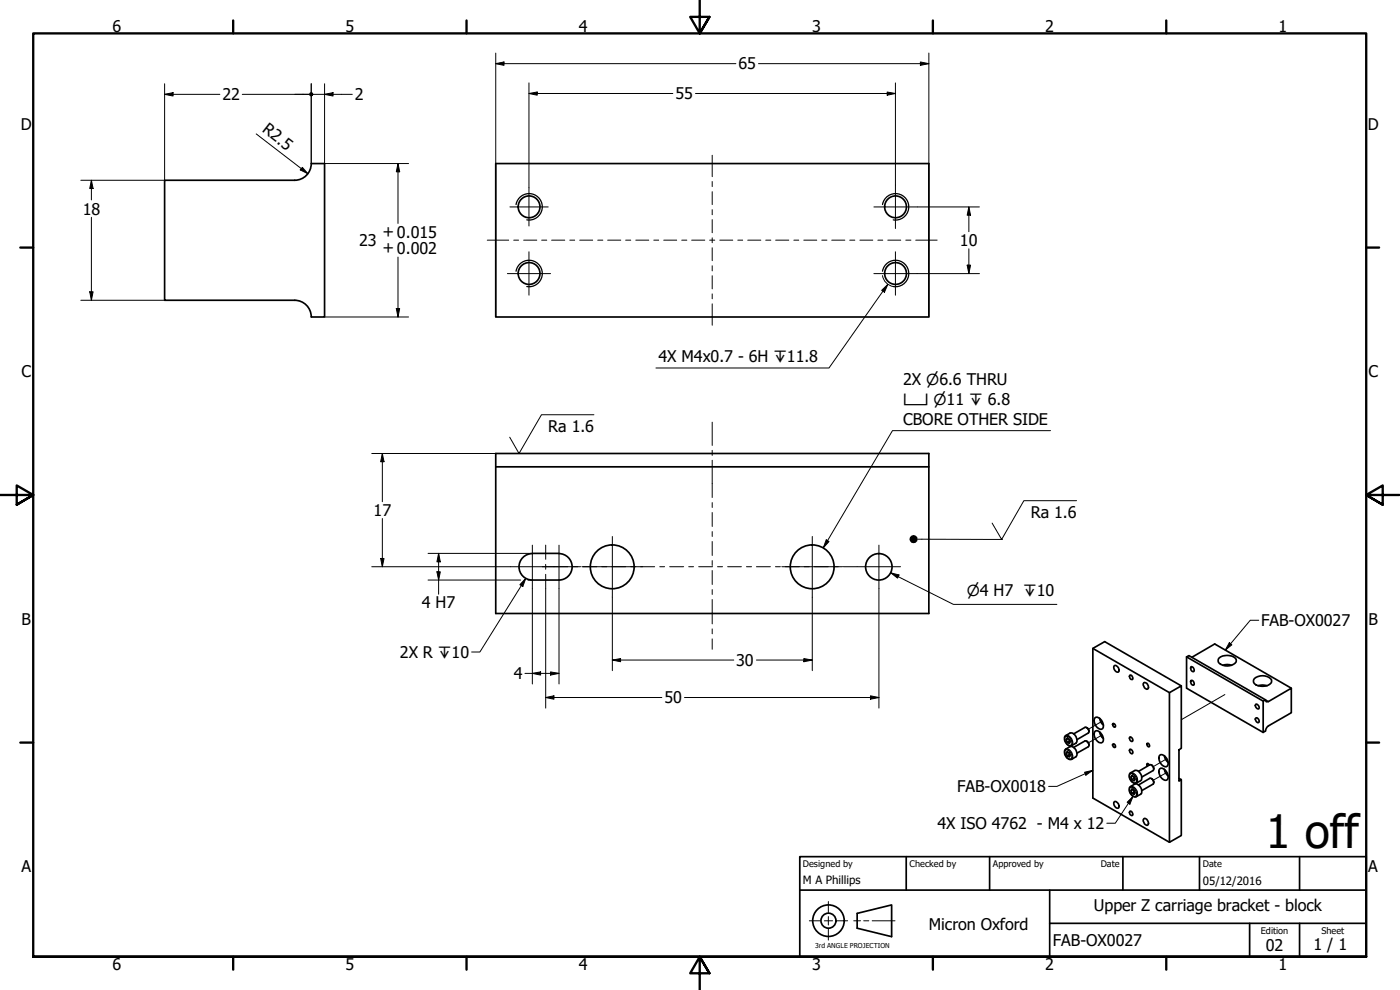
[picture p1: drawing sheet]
<svg xmlns="http://www.w3.org/2000/svg" width="420mm" height="297mm" viewBox="0 0 420 297" stroke-linecap="round" stroke-linejoin="round" font-family="sans-serif">
<!-- layer: Visible (ISO) -->
<g fill="none" stroke="#000" stroke-width=".51">
<path d="M148.8 49.1h130v46h-130zM93.4 95.1a5 5 0 0 0-4.9-5h-39.1v-36h39a5 5 0 0 0 5-5h4v46h-4M148.8 136.1h130v48h-130zM148.8 140.1h130M159.7 166.1a4 4 0 0 0-3.9 4 4 4 0 0 0 4 3.9h7.9a4 4 0 0 0 4-3.9 4 4 0 0 0-4-4M159.8 166h8M328 194.5l23 13.3M334.4 199.8a1.22 1.22 0 0 1 1.2 .5 1.22 1.22 0 0 1 0 1.4 1.37 1.37 0 0 1-1.2-1.9zM356.1 197.1l.7-.4 23 13.3-.7 .4v9.4l.7-.5 .2-.8 .7-.7 6.8-3.9v-7.4l-6.8 4-.7 .1-.2-.6M356.1 197.1v9.4l23 13.3M356.1 197.1l23 13.3M357.7 197.2l6.9-4 22.9 13.3"/>
<path d="M365.9 197.4a3.9 3.9 0 0 1 5.1 .4 1.8 1.8 0 0 1-2 2 3.4 3.4 0 0 1-3.4-1.2v-.8zM367 199.6a3.6 3.6 0 0 1 2.6 0M326.1 218.3l.5 .5 .2 .7M328.6 215.4a1.74 1.74 0 0 1 2.3 1.3 1.57 1.57 0 0 1-.3 2.1 2.48 2.48 0 0 1-2-3.4zM328.6 219.4a1.74 1.74 0 0 1 2.3 1.4 1.54 1.54 0 0 1-.3 2.1 2.48 2.48 0 0 1-2-3.5zM330 215.5a3.1 3.1 0 0 0 1.2 2M330 219.6l.4 1.1 .8 .9M334.1 217l.3 .2a.69 .69 0 0 1 .2 1 .7 .7 0 0 1-.5-1.2zM339 202.7a.7 .7 0 0 1 .8 .3 .7 .7 0 0 1-.1 .9l-.5-.3zM343.3 204.8a1.24 1.24 0 0 1 1.1 .6 1.24 1.24 0 0 1 0 1.3 1.27 1.27 0 0 1-1.1-1.9zM351 207.8l3.5-2v18.7l-.7 .5v9.4l.7-.5v16.8l-3.5 2zM354.5 205.8l-23-13.3-3.5 2v44.9l23 13.3"/>
<path d="M357.4 200.1a.81 .81 0 0 1 .9 .5 .81 .81 0 0 1-.2 .9 1.03 1.03 0 0 1-.7-1.4zM357.4 204.3a.77 .77 0 0 1 .9 .3 .77 .77 0 0 1-.2 1 1 1 0 0 1-.7-1.3zM376.5 203.6a3.7 3.7 0 0 1 5.1 .3 1.73 1.73 0 0 1-2 2h-.7a2.29 2.29 0 0 1-2.7-1.6zM376.8 215.5a.76 .76 0 0 1 .9 .4 .76 .76 0 0 1-.2 .9l-.5-.3zM376.8 211.4l.2-.1 .5 .2a.9 .9 0 0 1 .3 1.2l-.8-.4zM377.6 205.7l1.3-.2 1.3 .2M319.7 220.8l1.4-.9a2.03 2.03 0 0 1 1.8 3.1l-1.3 .7a2.01 2.01 0 0 1-2.1-2.4zM319.7 224.9l1.4-.9a2.03 2.03 0 0 1 1.8 3.1l-1.3 .7a2.06 2.06 0 0 1-1.9-2.9zM320.3 221.5l.6 .4 .3 .7-.3 .5-.6-.4-.3-.8zM320.3 225.6l.6 .3 .3 .8-.3 .4-.6-.3-.3-.8zM320.5 221.6l-.5 .3M320.5 225.7l-.5 .3"/>
<path d="M320.9 221.9l.1 .4M320.9 225.9l.1 .5M321 222.3l-.7 .4M321 222.3l.1 .1M321 226.4l-.7 .4M321 226.4h.1M322.2 220.2l3.4-2a1.14 1.14 0 0 1 1 1.7l-3.4 2M322.2 224.3l3.4-2a1.18 1.18 0 0 1 1 1.8l-3.4 1.9M326.1 222.4l.5 .5 .2 .7M334 223.3l.1-.1a.7 .7 0 0 1 .5 1.1 .69 .69 0 0 1-.6-1zM339.1 236.1l1.5-.8a2.03 2.03 0 0 1 1.7 3l-1.2 .7a2.01 2.01 0 0 1-2.2-2.4zM339.2 221.1l.7 .5v.8a.83 .83 0 0 1-.8-.4 .83 .83 0 0 1 .1-.9z"/>
<path d="M339.2 224.8l.7 .5v.8a.83 .83 0 0 1-.8-.4 .83 .83 0 0 1 .1-.9zM339.3 231.9l1.3-.7a2.03 2.03 0 0 1 1.7 3l-1.2 .7a2.01 2.01 0 0 1-2.2-2.4zM339.7 236.8l.7 .4 .3 .7-.3 .5-.7-.4-.3-.8zM339.7 232.7l.7 .4 .3 .8-.3 .4-.7-.4-.3-.7zM340 236.9l-.6 .3M340 232.8l-.6 .4M340.3 237.2l.1 .4M340.3 233l.1 .5M340.4 237.6l-.7 .4M340.4 237.6l.2 .1M340.4 233.5l-.7 .4M340.4 233.5l.2 .1"/>
<path d="M341.7 235.5l3.4-2a1.14 1.14 0 0 1 1 1.8l-3.5 1.9M341.7 231.4l3.4-1.9a1.14 1.14 0 0 1 1 1.7l-3.5 2M344.2 223.1h.5l.2 .2v.8l-.5-.2zM344.9 229.5l-.6-.4v.8M345.6 233.6l.5 .5 .2 .7M345.6 229.5l.5 .5 .2 .7M348 226.6a1.74 1.74 0 0 1 2.3 1.4 1.22 1.22 0 0 1 .3 1.2 1.22 1.22 0 0 1-1 .8 2.62 2.62 0 0 1-1.6-3.4zM348 230.7a1.74 1.74 0 0 1 2.3 1.3 1.57 1.57 0 0 1-.3 2.1 2.48 2.48 0 0 1-2-3.4zM349.4 226.7a3.1 3.1 0 0 0 1.2 2.1M349.4 230.8a3.1 3.1 0 0 0 1.2 2M353.8 233.5l.7 .4M334.4 240.6a1.22 1.22 0 0 1 1.2 .5 1.22 1.22 0 0 1 0 1.4 1.37 1.37 0 0 1-1.2-1.9z"/>
<path d="M339.2 243.4a.78 .78 0 0 1 .6 .5 .78 .78 0 0 1-.1 .8l-.7-.6zM343.3 245.7a1.24 1.24 0 0 1 1.1 .6 1.24 1.24 0 0 1 0 1.3 1.27 1.27 0 0 1-1.1-1.9z"/>
<circle cx="158.8" cy="62.1" r="3.3"/>
<circle cx="268.8" cy="62.1" r="3.3"/>
<circle cx="158.8" cy="82.1" r="3.3"/>
<circle cx="268.8" cy="82.1" r="3.3"/>
<circle cx="183.7" cy="170.1" r="6.6"/>
<circle cx="243.7" cy="170.1" r="6.6"/>
<circle cx="263.7" cy="170.1" r="4"/>
</g>
<!-- layer: Visible Narrow (ISO) -->
<g fill="none" stroke="#000" stroke-width=".38">
<path d="M154.9 61.4a4 4 0 0 1 4.6-3.3 4 4 0 0 1 3.2 4.6 4 4 0 0 1-4.6 3.3M264.9 61.4a4 4 0 0 1 4.6-3.3 4 4 0 0 1 3.2 4.6 4 4 0 0 1-4.6 3.3M154.9 81.4a4 4 0 0 1 4.6-3.2 4 4 0 0 1 3.2 4.5 4 4 0 0 1-4.6 3.3M264.9 81.4a4 4 0 0 1 4.6-3.2 4 4 0 0 1 3.2 4.5 4 4 0 0 1-4.6 3.3M379.8 210l.9 .5M319.7 221.1a1.64 1.64 0 0 1 1.7 .5 1.64 1.64 0 0 1 .2 1.8l-.3 .2a1.89 1.89 0 0 1-1.6-2.5zM319.7 225.2a1.35 1.35 0 0 1 1.9 1.1 .92 .92 0 0 1-.6 1.5 2.09 2.09 0 0 1-1.3-2.6zM319.8 220.7a1.87 1.87 0 0 1 2.1 2l-.3 1M319.8 224.8a2.03 2.03 0 0 1 1.8 3M339.1 236.4a1.35 1.35 0 0 1 1.9 1.1 .92 .92 0 0 1-.6 1.5 2.09 2.09 0 0 1-1.3-2.6zM339.1 232.3a1.35 1.35 0 0 1 1.9 1.1 .96 .96 0 0 1-.6 1.5 2.18 2.18 0 0 1-1.3-2.6zM339.3 236a2 2 0 0 1 1.8 3"/>
<path d="M339.3 231.9a2.03 2.03 0 0 1 1.8 3"/>
</g>
<!-- layer: Tweak Trail (ISO) -->
<path d="M330.8 216.4l-4.2 2.4M367.6 208.4l-13.1 7.5M330.8 220.5l-4.2 2.4M350.2 227.6l-4.1 2.4M350.2 231.8l-4.1 2.3" fill="none" stroke="#000" stroke-width=".3"/>
<!-- layer: Border (ISO) -->
<g fill="none" stroke="#000" stroke-width=".7">
<path d="M70 6.1v3.9M140 6.1v3.9M210 0v10l-2.9-4.9h5.8l-2.9 4.9 2.9-4.9M280 6.1v3.9M350 6.1v3.9M6.1 74.3h3.9M410 74.3h3.9M0 148.5h10l-5-2.8v5.7l5-2.9-5 2.9M420 148.5h-10l5-2.8v5.7l-5-2.9 5 2.9M6.1 222.8h3.9M410 222.8h3.9M10 287.1v-277.1h400v277.1h-400h400"/>
<path d="M70 287.1v3.8M140 287.1v3.8M212.9 292l-2.9-4.9 2.9 4.9h-5.8l2.9-4.9v9.9M280 287.1v3.8M350 287.1v3.8"/>
</g>
<!-- layer: Sketch Geometry (ANSI) -->
<path d="M242.9 276.3h3.2M247.4 276.3h2.5M248.6 270.5v3.3M248.6 275v2.5M248.6 278.8v3.3M251.1 276.3h3.3M256.2 276.3h2.1M259.2 276.3h1.5M261.7 276.3h6.9" fill="none" stroke="#000" stroke-width=".3"/>
<g fill="none" stroke="#000" stroke-width=".51">
<path d="M257.2 274.1l10.4-2.6v9.5l-10.4-2.5z"/>
<circle cx="248.6" cy="276.2" r="4.7"/>
<circle cx="248.6" cy="276.2" r="2.25"/>
</g>
<!-- layer: Title (ISO) -->
<path d="M240 257h170v30.1h-170zM272 257v10.1M297 257v10.1M337 257v10.1M360 257v10.1M390 257v10.1M240 267.1h170M315 277h95M315 267.1v20M375 277v10.1M390 277v10.1" fill="none" stroke="#000" stroke-width=".51"/>
<!-- layer: Dimension (ISO) -->
<g fill="none" stroke="#000" stroke-width=".3">
<path d="M148.8 19.1l2.5-.5v1zM148.8 19.1h72.1M148.8 15.9v56.1M227.6 19.1h51.2M276.2 18.6l2.6 .5-2.6 .5zM278.8 15.9v56.1M49.4 28.3l2.5-.5v1zM49.4 25.1v29h-25.1M49.4 28.3h16.6M72.7 28.3h20.1M93.4 28.3h12.3M93.4 25.1v24"/>
<path d="M97.4 28.3l2.5-.5v1zM97.4 25.1v24h25.2M158.7 28.1l2.5-.5v1zM158.7 28.1h43.2M158.7 24.9v31.4M208.7 28.1h60M266.3 27.6l2.4 .5-2.4 .5zM268.7 24.9v30.6M27.4 54.1l.5 2.5h-1zM27.4 54.1v5.9M76.9 40.2l15.5 11.9M90.7 50.2l1.7 1.9-2.3-1.1z"/>
<path d="M119.4 49.1l.6 2.4h-1.1zM119.4 49.1v17.9M27.4 65.2v24.9M119.4 77.1v18M148.8 72.2v22.9M275.3 62.1h18.6M278.8 72.2v22.9M290.3 79.6h1l-.5 2.5zM290.8 62.1l.5 2.5h-1zM290.8 62.1v7.4M290.8 74.7v7.4M24.3 90.1h25.1"/>
<path d="M26.9 87.6h1l-.5 2.5zM97.4 95.1h25.2M118.9 92.6h1.1l-.6 2.5zM275.3 82.1h18.6M111.6 136.1h37.2M114.7 136.1l.6 2.4h-1.1zM114.7 136.1v14.4M114.7 155.6v14.4M111.6 170h41.6M114.2 167.6h1.1l-.6 2.4zM128.5 174h27.8M128.5 166h31.1"/>
<path d="M131.1 171.6h1l-.5 2.4zM131.6 166l.5 2.6h-1zM131.6 166v12.3M158.4 174h1.2M159.8 176.6v28.6M163.8 176.6v35.9M167.8 176.6v28.6M183.8 179.2v22M243.8 179.2v22M263.8 176.6v35.9M183.8 198l2.4-.4v1zM183.8 198h36.4"/>
<path d="M227 198h16.8M241.2 197.6l2.6 .4-2.6 .6zM157.5 202h10.3M159.8 202l2.4-.4v1zM163.8 209.3l2.4-.5v1zM163.8 209.3h34.8M165.2 201.6l2.6 .4-2.6 .6zM205.4 209.3h58.4M261.2 208.8l2.6 .5-2.6 .5z"/>
</g>
<g fill="#000">
<path d="M148.8 19.1l2.5-.5v1z" fill-rule="evenodd"/>
<path d="M276.2 18.6l2.6 .5-2.6 .5z" fill-rule="evenodd"/>
<path d="M49.4 28.3l2.5-.5v1z" fill-rule="evenodd"/>
<path d="M97.4 28.3l2.5-.5v1z" fill-rule="evenodd"/>
<path d="M158.7 28.1l2.5-.5v1z" fill-rule="evenodd"/>
<path d="M266.3 27.6l2.4 .5-2.4 .5z" fill-rule="evenodd"/>
<path d="M27.4 54.1l.5 2.5h-1z" fill-rule="evenodd"/>
<path d="M90.7 50.2l1.7 1.9-2.3-1.1z" fill-rule="evenodd"/>
<path d="M119.4 49.1l.6 2.4h-1.1z" fill-rule="evenodd"/>
<path d="M290.3 79.6h1l-.5 2.5z" fill-rule="evenodd"/>
<path d="M290.8 62.1l.5 2.5h-1z" fill-rule="evenodd"/>
<path d="M26.9 87.6h1l-.5 2.5z" fill-rule="evenodd"/>
<path d="M118.9 92.6h1.1l-.6 2.5z" fill-rule="evenodd"/>
<path d="M114.7 136.1l.6 2.4h-1.1z" fill-rule="evenodd"/>
<path d="M114.2 167.6h1.1l-.6 2.4z" fill-rule="evenodd"/>
<path d="M131.1 171.6h1l-.5 2.4z" fill-rule="evenodd"/>
<path d="M131.6 166l.5 2.6h-1z" fill-rule="evenodd"/>
<path d="M183.8 198l2.4-.4v1z" fill-rule="evenodd"/>
<path d="M241.2 197.6l2.6 .4-2.6 .6z" fill-rule="evenodd"/>
<path d="M159.8 202l2.4-.4v1z" fill-rule="evenodd"/>
<path d="M165.2 201.6l2.6 .4-2.6 .6z" fill-rule="evenodd"/>
<path d="M163.8 209.3l2.4-.5v1z" fill-rule="evenodd"/>
<path d="M261.2 208.8l2.6 .5-2.6 .5z" fill-rule="evenodd"/>
<circle cx="93.4" cy="28.3" r=".63"/>
</g>
<!-- layer: Symbol (ISO) -->
<g fill="none" stroke="#000" stroke-width=".3">
<path d="M264.6 87.1l1.8-1.8-1 2.4zM264.8 82.7a4 4 0 0 0 3.3 3.3M266.4 85.3l-17.6 25.1h-52M178.2 124.4h-15.7l-6.7 11.7-2.8-4.9M315.3 129.2h-47.5l-20.7 35.2M323.1 150.2h-15.8l-6.7 11.6-2.8-4.8M157.8 173.5l-.9 2.4-.9-.5zM157.8 173.5l-13.8 22.1h-2.5M248 162l.8 .5-1.7 1.9zM267.3 171.9l2.5 .6-.4 1zM267.3 171.9l18.8 9.4h31.1M275.4 161.8h25.5"/>
<path d="M368.9 192.8l.8 .7-2 1.6zM377.8 186.1h-2.6l-7.5 9M325.5 231.7l2.5-.6-2.1 1.5zM328 231.1l-10.8 4.9h-2.5M340 238.9l-5.3 8.1h-2.5M338.3 240.7l1.7-1.8-.9 2.4z"/>
</g>
<g fill="#000">
<path d="M264.6 87.1l1.8-1.8-1 2.4z" fill-rule="evenodd"/>
<path d="M157.8 173.5l-.9 2.4-.9-.5z" fill-rule="evenodd"/>
<path d="M248 162l.8 .5-1.7 1.9z" fill-rule="evenodd"/>
<path d="M267.3 171.9l2.5 .6-.4 1z" fill-rule="evenodd"/>
<path d="M368.9 192.8l.8 .7-2 1.6z" fill-rule="evenodd"/>
<path d="M325.5 231.7l2.5-.6-2.1 1.5z" fill-rule="evenodd"/>
<path d="M338.3 240.7l1.7-1.8-.9 2.4z" fill-rule="evenodd"/>
<circle cx="274.2" cy="161.8" r="1.24"/>
</g>
<!-- layer: Centerline (ISO) -->
<g fill="none" stroke="#000" stroke-width=".3">
<path d="M213.7 46.6v6.4M213.7 54.5v1.5M213.7 57.5v3.9M146.2 72.1h6.5M154.2 72.1h1.4M157.2 72.1h3.9M162.6 72.1h1.5M165.5 72.1h4M171 72.1h1.5M174 72.1h3.9M179.4 72.1h1.5M182.4 72.1h3.9"/>
<path d="M187.8 72.1h1.5M190.8 72.1h3.9M196.2 72.1h1.5M199.2 72.1h3.9M204.6 72.1h1.5M207.6 72.1h3.9M213 72.1h1.5M213.7 62.9v1.5M213.7 65.9v3.9M213.7 71.4v1.4M213.7 74.3v3.9M213.7 79.7v1.6"/>
<path d="M216 72.1h3.9M221.4 72.1h1.5M224.4 72.1h3.9M229.8 72.1h1.5M232.8 72.1h3.9M238.3 72.1h1.4M241.2 72.1h3.9M246.6 72.1h1.6M249.6 72.1h4M255 72.1h1.5M258.1 72.1h3.8M263.5 72.1h1.4"/>
<path d="M266.4 72.1h3.9M271.8 72.1h1.6M274.8 72.1h6.4M213.7 82.7v4M213.7 88.2v1.4M213.7 91.2v6.4M213.7 126.7v7M213.7 135.1v1.5M213.7 138.1v11.2M213.7 150.8v1.5M213.7 153.8v4.2M213.7 159.5v1.5"/>
<path d="M153.2 170h17.2M163.8 163.6v4.2M163.8 169.3v1.5M163.8 172.3v4.3M172 170h1.4M174.9 170h4.2M180.6 170h1.5M183.6 170h4.2M189.3 170h1.5M192.3 170h4.2M198 170h1.5M201 170h4.2"/>
<path d="M206.7 170h1.5M209.7 170h4.2M213.7 162.5v4.2M213.7 168.2v1.5M213.7 171.2v4.2M213.7 176.9v1.5M213.7 179.9v7.3M215.3 170h1.6M218.4 170h4.1M224 170h1.6M227 170h4.2M232.7 170h1.5"/>
<path d="M235.7 170h4.2M241.4 170h1.5M244.4 170h4.2M250.1 170h1.5M253 170h17.3M213.7 188.7v1.5M213.7 191.7v3.1"/>
</g>
<!-- layer: Center Mark (ISO) -->
<g fill="none" stroke="#000" stroke-width=".3">
<path d="M158.7 56.3v11.5M268.7 55.5v13.1M153 62.1h11.5M158.7 75.6v13M262.3 62.1h13M268.7 75.6v13M152.3 82.1h12.9M262.3 82.1h13M159.8 163.6v13M162.8 170h11.4M167.8 163.6v13M174.6 170h18.2"/>
<path d="M183.8 161v18.2M234.6 170h18.3M243.8 161v18.2M263.8 163.6v13"/>
</g>
<text font-size="13.8" x="379.8" y="254.6">1 off</text>
<g font-size="4.8">
<text x="33.7" y="9.6">6</text>
<text x="103.7" y="9.6">5</text>
<text x="173.7" y="9.6">4</text>
<text x="243.7" y="9.6">3</text>
<text x="313.7" y="9.6">2</text>
<text x="383.7" y="9.6">1</text>
<text x="221.6" y="20.8">65</text>
<text x="202.7" y="29.8">55</text>
<text x="66.7" y="30.1">22</text>
<text x="106.5" y="30.1">2</text>
<text x="6.2" y="38.9">D</text>
<text x="78.5" y="39.4" transform="rotate(38 78.5 39.4)">R2.5</text>
<text x="410.5" y="38.9">D</text>
<text x="24.8" y="64.4">18</text>
<text x="114.7" y="71.2">+ 0.015</text>
<text x="107.8" y="73.9">23</text>
<text x="114.7" y="75.9">+ 0.002</text>
<text x="288.1" y="73.8">10</text>
<text x="6.4" y="113.1">C</text>
<text x="197.6" y="108.6">4X M4x0.7 - 6H ↧11.8</text>
<text x="410.7" y="113.1">C</text>
<text x="271.1" y="115.4">2X ⌀6.6 THRU</text>
<text x="164.5" y="129.5">Ra 1.6</text>
<text x="271.1" y="127.6">CBORE OTHER SIDE</text>
<text x="112.1" y="154.8">17</text>
<text x="309.4" y="155.4">Ra 1.6</text>
<text x="126.6" y="182.5">4 H7</text>
<text x="6.4" y="187.4">B</text>
<text x="378.5" y="187.9">FAB-OX0027</text>
<text x="410.7" y="187.4">B</text>
<text x="120" y="197.4">2X R ↧10</text>
<text x="154.2" y="203.8">4</text>
<text x="221" y="199.8">30</text>
<text x="199.4" y="211">50</text>
<text x="287.3" y="237.7">FAB-OX0018</text>
<text x="281.4" y="248.8">4X ISO 4762 - M4 x 12</text>
<text x="6.4" y="261.7">A</text>
<text x="410.7" y="261.7">A</text>
<text x="328.3" y="273.4">Upper Z carriage bracket - block</text>
<text x="278.8" y="279">Micron Oxford</text>
<text x="316" y="283.8">FAB-OX0027</text>
<text x="379.9" y="285.3">02</text>
<text x="394.2" y="285">1 / 1</text>
<text x="33.7" y="290.9">6</text>
<text x="103.7" y="290.9">5</text>
<text x="173.7" y="290.9">4</text>
<text x="243.7" y="290.9">3</text>
<text x="313.7" y="290.9">2</text>
<text x="383.7" y="290.9">1</text>
</g>
<g font-size="4.6">
<text x="271.1" y="121.5">⌴ ⌀11 ↧ 6.8</text>
<text x="290.2" y="178.9">⌀4 H7 ↧10</text>
</g>
<g font-size="3.4">
<text x="241" y="265.4">M A Phillips</text>
<text x="361" y="265.5">05/12/2016</text>
</g>
<g font-size="2.7">
<text x="241" y="260.1">Designed by</text>
<text x="273" y="260.1">Checked by</text>
<text x="298" y="260.1">Approved by</text>
<text x="330.3" y="260">Date</text>
<text x="361" y="260">Date</text>
<text x="378.4" y="280.1">Edition</text>
<text x="396.6" y="280.1">Sheet</text>
</g>
<text font-size="2" x="244.6" y="284.5">3rd ANGLE PROJECTION</text>
</svg>
